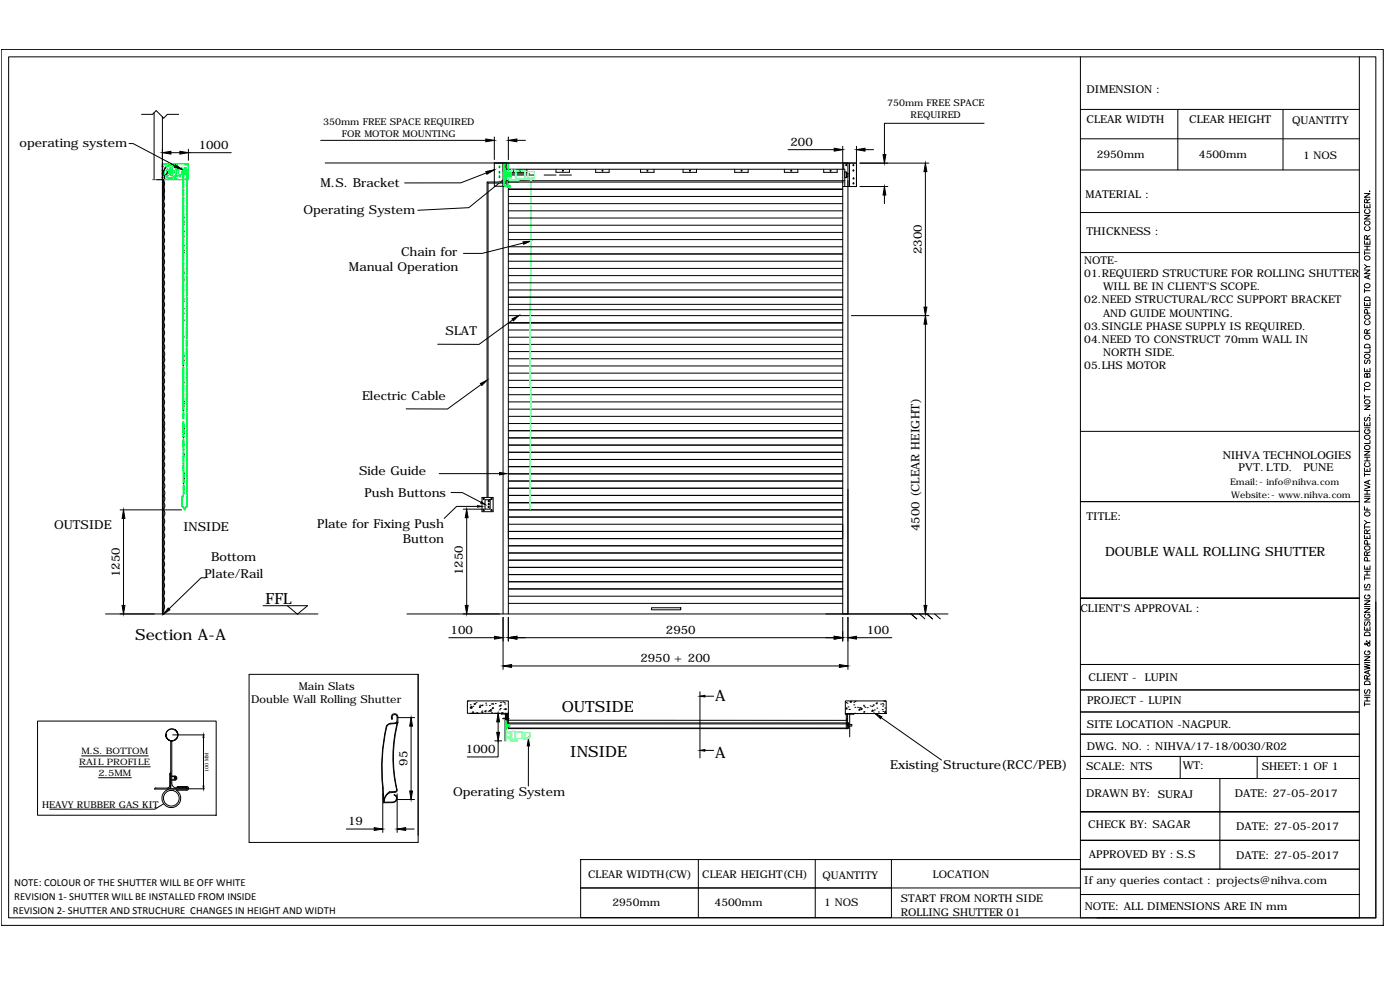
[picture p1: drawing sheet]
<svg xmlns="http://www.w3.org/2000/svg" width="841mm" height="594mm" viewBox="0 0 841 594" stroke-linecap="round" stroke-linejoin="round" font-family="sans-serif">
<!-- layer: 0 -->
<g fill="none" stroke="#000" stroke-width=".6">
<path d="M1 30h830v526h-830zM5 34h822v517h-822zM649 34v517h168v-517M85 69h7l2-3 4 5 3-2h6M93 68v40M98 70v299M591 74h-60v19M649 66h168M708 66v36M771 66v36M78 86h2l25 14M103 92h5"/>
<path d="M113 90v6M113 92h26M193 84h99M195 98h320v14M297 82v14M302 98v271M304 98v4M305 82v14M311 84h5M473 90h28M506 88v281M507 98v4"/>
<path d="M509 98v271M510 98v14M515 88v10M517 98h41M520 90h5M649 83h168M94 108h4M98 108h.1M98 108v261M98 108a2.7 2.7 0 0 1 0 4 2.7 2.7 0 0 1 0 5 2.7 2.7 0 0 1 0 4 2.7 2.7 0 0 1 0 4 2.7 2.7 0 0 1 0 4 2.7 2.7 0 0 1 0 5 2.7 2.7 0 0 1 0 4 2.7 2.7 0 0 1 0 4M98 108v2M99 110v8"/>
<path d="M99 101l-1 4v3M100 103l-1 2a1.1 1.1 0 0 0 0 1 1.1 1.1 0 0 0 0 1l-1 1M292 104l-15 6h-34M293 110v189M303 104h2M304 107l-22 18-31 1M304 102l-1 1h1M304 109l-11 1M304 110h-11M304 104v8M304 104h14M304 105h17"/>
<path d="M304 109h203M305 112h-8v-14h218v14M305 109v260M305 109h201M305 114h201M305 118h201M308 102v1M317 102v2h-13v-2h203v10M327 105h7M334 102v1h8v-1M336 105h7M358 102v2h8v-2"/>
<path d="M385 102v2h8v-2M410 102v2h8v-2M441 102v2h8v-2M471 102v2h8v-2M495 102v2h8v-2M506 112h9M507 103h2v4h-2zM509 104v2zM517 112h16M531 117v5M556 103v81M649 102h168"/>
<path d="M820 116h3l-3 2h3M823 115h.1M823 120l-2 1M110 131h.1M110 133h.1M110 135h.1M110 139h.1M305 140h201M305 135h201M305 131h201M305 127h201M305 122h201"/>
<path d="M649 128h168M820 129h3l-3 3h3M820 123v2h3v-2M820 136a1.2 1.2 0 0 0 0 2 1.2 1.2 0 0 0 1 1h1a1.2 1.2 0 0 0 1-1 1.2 1.2 0 0 0-1-2M820 126a1.2 1.2 0 0 0 0 1 1.2 1.2 0 0 0 1 1h1a1.2 1.2 0 0 0 1-1 1.2 1.2 0 0 0-1-1M821 122v-2h-1v2h3M821 124v1M98 142a2.7 2.7 0 0 1 0 5 2.7 2.7 0 0 1 0 4 2.7 2.7 0 0 1 0 4 2.7 2.7 0 0 1 0 4 2.7 2.7 0 0 1 0 5 2.7 2.7 0 0 1 0 4 2.7 2.7 0 0 1 0 4 2.7 2.7 0 0 1 0 4 2.7 2.7 0 0 1 0 5 2.7 2.7 0 0 1 0 4 2.7 2.7 0 0 1 0 4 2.7 2.7 0 0 1 0 4 2.7 2.7 0 0 1 0 5 2.7 2.7 0 0 1 0 4 2.7 2.7 0 0 1 0 4M110 142h.1M110 148h.1M110 150h.1M110 152h.1"/>
<path d="M110 143h.1M110 154h.1M110 155h.1M110 160h.1M305 157h201M305 153h201M305 148h201M305 144h201M314 146l-24 6h-12M649 152h168M820 145v2h3v-2M820 151v2"/>
<path d="M820 159l1 1M820 152h3M820 150h3M820 148h3M821 144v-2h-1v2h3M821 145v2M821 148v2M823 141l-2 2M110 168h.1M110 180h.1M110 167h.1M110 173h.1"/>
<path d="M110 175h.1M110 177h.1M110 164h.1M110 163h.1M305 179h201M305 174h201M305 170h201M305 166h201M305 161h201M820 162h3l-3 2h3M820 174v2M820 175h3"/>
<path d="M820 179h3v2h-3zM822 166v1M823 165l-3 1 3 2M823 160h-2l-1 1M110 181h.1M110 185h.1M110 188h.1M110 192h.1M110 190h.1M110 194h.1M110 198h.1M305 190h201"/>
<path d="M305 194h201M305 198h201M305 183h201M305 186h201M308 192l-20 15h-25M511 190h47M556 195v169M820 181v3h3v-3M820 185h3M820 193a1.2 1.2 0 0 0 0 1 1.2 1.2 0 0 0 1 1h1a1.2 1.2 0 0 0 1-1 1.2 1.2 0 0 0-1-1M821 182v2M821 188v-2h-1v2h3"/>
<path d="M823 198l-2 1M98 214a2.7 2.7 0 0 1 0 4 2.7 2.7 0 0 1 0 4 2.7 2.7 0 0 1 0 5M98 206a2.7 2.7 0 0 1 0 5 2.7 2.7 0 0 1 0 4M110 205h.1M110 207h.1M110 211h.1M110 214h.1M110 215h.1M110 202h.1M110 201h.1M110 217h.1M110 219h.1"/>
<path d="M305 220h201M305 216h201M305 211h201M305 207h201M305 203h201M820 207a1.8 1.8 0 0 1 3 1v1h-3zM820 216v1v1h1l1-2 1 1v1M821 200v-2h-1v2h3M823 210v2h-3M98 227a2.7 2.7 0 0 1 0 4 2.7 2.7 0 0 1 0 4 2.7 2.7 0 0 1 0 5M98 239a2.7 2.7 0 0 1 0 5 2.7 2.7 0 0 1 0 4M110 232h.1"/>
<path d="M110 234h.1M110 238h.1M110 230h.1M110 225h.1M110 228h.1M289 231l-20 15h-25M305 237h201M305 233h201M305 228h201M305 224h201M820 221v2h3v-2M820 233v2"/>
<path d="M820 237v3M820 238h3M820 234h3M821 225l1-1 1 1v2h-3v-2h1v2M821 222v1M98 256a2.7 2.7 0 0 1 0 4 2.7 2.7 0 0 1 0 4 2.7 2.7 0 0 1 0 4 2.7 2.7 0 0 1 0 5 2.7 2.7 0 0 1 0 4 2.7 2.7 0 0 1 0 4 2.7 2.7 0 0 1 0 5M98 248a2.7 2.7 0 0 1 0 4 2.7 2.7 0 0 1 0 5M110 242h.1M110 241h.1M110 244h.1M110 247h.1M110 254v1"/>
<path d="M110 257h.1M110 259h.1M305 254h201M305 250h201M305 246h201M305 241h201M305 259h201M649 259h168M820 254v2h3v-2M820 244h3l-3 2h3M820 257h3M820 251v2h1l1-2h1v2"/>
<path d="M820 258a1.2 1.2 0 0 0 0 1 1.2 1.2 0 0 0 1 1h1a1.2 1.2 0 0 0 1-1 1.2 1.2 0 0 0-1-1v1M821 254v2M823 249h.1M110 260h.1M110 273h.1M110 263h.1M110 269h.1M110 272h.1M110 276h.1M110 277h.1M305 276h201M305 272h201"/>
<path d="M305 267h201M305 263h201M820 271h3l-3 2h3M820 277h3M820 275h3M820 278a1.2 1.2 0 0 0 0 1 1.2 1.2 0 0 0 1 1h1a1.2 1.2 0 0 0 1-1 1.2 1.2 0 0 0-1-1M821 275v2M823 265v1h-3M98 285a2.7 2.7 0 0 1 0 5 2.7 2.7 0 0 1 0 4 2.7 2.7 0 0 1 0 4M98 297a2.7 2.7 0 0 1 0 5 2.7 2.7 0 0 1 0 4l1 3a2.5 2.5 0 0 0 0 4v1l-1 1a2.7 2.7 0 0 1 0 5 2.7 2.7 0 0 1 0 4M110 282h.1M110 285h.1"/>
<path d="M110 288h.1M110 290h.1M264 285h36M271 296h7l11 6M290 299h6v8h-6zM305 285h201M305 298h201M305 293h201M305 289h201M305 280h201M820 299h3l-3 3h3M820 291l3 2-3 1"/>
<path d="M820 281v2h3v-2M820 284v2M820 298h3M820 297h3M820 295h3M820 285h3M821 282v1M821 295v2M822 289v2M823 288l-3 2 3 1M72 306h37M74 311v53"/>
<path d="M278 306h13M280 311v53M287 304h-13l-7 7M291 300h3v6h-3zM305 319h201M305 306h201M305 315h201M305 311h201M305 302h201M649 301h168M820 304v2h3M820 315v3"/>
<path d="M820 317h3M820 313l1 1M821 305v1M823 314h-2l-1 1M823 318l-2 1M98 324a2.7 2.7 0 0 1 0 4 2.7 2.7 0 0 1 0 5M98 332a2.7 2.7 0 0 1 0 5 2.7 2.7 0 0 1 0 4 2.7 2.7 0 0 1 0 4 2.7 2.7 0 0 1 0 5 2.7 2.7 0 0 1 0 4 2.7 2.7 0 0 1 0 4 2.7 2.7 0 0 1 0 4 2.7 2.7 0 0 1 0 5M305 336h201M305 332h201M305 328h201M305 324h201M820 340v2h3v-2"/>
<path d="M820 321v2h3v-2M821 334v-2h-1v2h3M821 321v-2l-1-1v3h3M821 322v1M821 337v-2h-1v2h3M821 327v-2h-1v2h3M823 331l-2 2M124 347h-3l-19 19M305 358h201M305 354h201M305 349h201M305 345h201"/>
<path d="M305 341h201M817 359h-168h168M820 346v2M820 354h3M820 347h3M820 345h3M820 343h3M820 351v1v1l2-2 1 1v1M820 357a1.2 1.2 0 0 0 0 2 1.2 1.2 0 0 0 1 1h1a1.2 1.2 0 0 0 1-1 1.2 1.2 0 0 0-1-2v1M821 341v1M821 343v2M63 369h128"/>
<path d="M98 367h.1M98 369h.1M158 364h27l-6 5-6-5M244 369h325M302 371v31M305 371v14M305 362h201M391 365h18v1h-18zM506 371v14M509 371v31M547 369l4 3M552 369l4 3"/>
<path d="M557 369l3 3M561 369l4 3M820 376v3h3v-3M820 366h3l-3 2h3M820 361h3l-3 2h3M820 372h3M820 364h3M820 380h3v2h-3zM820 373v1v2l1-1 1-1h1v2M820 369a1.2 1.2 0 0 0 0 1 1.2 1.2 0 0 0 1 1h1a1.2 1.2 0 0 0 1-1 1.2 1.2 0 0 0-1-1v1M821 377v2M827 362v189h-168"/>
<path d="M270 383h27M311 383h190M515 383h21M649 399h168M820 399l3 1-3 1h3l-3 1M820 394h3l-3 3h3M820 398h3M820 391a1.2 1.2 0 0 0 0 1 1.2 1.2 0 0 0 1 1h1a1.2 1.2 0 0 0 1-1 1.2 1.2 0 0 0-1-1v1M821 385a2 2 0 0 1 2 3h-1l-2-2v1h1l2-1v-1M150 405h101v101h-101zM307 400h197M420 415v40"/>
<path d="M423 418h6M649 414h168M820 419h3M820 418h3M820 414v1v2l1-1 1-2 1 1v2M820 409h3v2h-3zM821 408v-2h-1v2h3M821 419v2M822 403v2M823 403l-3 1 3 1M823 406l-2 1M23 433h107v57h-107z"/>
<path d="M105 438a4 4 0 0 1 0 7 4 4 0 0 1-5-4M235 435h-2a25 25 0 0 0-3 13v14l1 20h5a2.4 2.4 0 0 0 2-4M235 432a2.1 2.1 0 0 1 1-3 2.1 2.1 0 0 1 3 2v3a93 93 0 0 0-1 41l-4 1M236 432a1.6 1.6 0 0 1 0-3 1.8 1.8 0 0 1 3 2l-1 3h-1M236 432h-1M238 434l-5 1a22 22 0 0 0-3 11l-1 15 1 21h6a2.7 2.7 0 0 0 2-4l-1-1 1 1M239 434a84 84 0 0 0-1 40M239 434h-1l-4 1M239 431h10M247 436v39M281 421h24v7h-24zM281 424h.1"/>
<path d="M281 421h.1M282 425h.1M282 423h.1M283 428h5M283 425h.1M283 424v1zM284 428h.1M284 424h.1M285 423h1h-1zM286 422h.1M286 428h.1M288 424h.1"/>
<path d="M289 425l-1-1v1h1M289 428h.1M289 424h.1M289 427h.1M290 424h.1M290 428h.1M291 427h1v1zM292 422h.1M292 424h.1M293 427h.1M294 424h.1M295 426v1h-1z"/>
<path d="M295 426h.1M295 423h.1M295 428h.1M296 423h.1M296 425v1v-1M297 428h3M298 423h.1M299 434v6M300 424h.1M300 426h.1M300 424l1-1v1zM301 426h.1"/>
<path d="M301 422h.1M301 428h.1M301 428v1h4M302 428h.1M302 422h.1M302 432h4M303 426h.1M303 422h.1M303 423h.1M303 432v13M304 428v4h1h-1M304 429v14"/>
<path d="M304 431v1M304 431l1 1M304 430l1 1M304 429l1 1M304 432h1M304 426h-1zM304 430h1v5l-1-1zM304 429h1M304 435v2zM305 435v2l-1 1M305 429h.1M305 432h.1"/>
<path d="M305 428v10h204v-9M305 434h205v3h-1M305 437h203M305 433h204M508 421h24v8h-24zM508 429h5M508 426h.1M508 422h.1M508 429v9M508 432h1M508 435h1M509 425v1h-1z"/>
<path d="M509 438h.1M509 422h.1M509 435h-204M509 425h.1M510 435h.1M510 437h.1M510 426h.1M510 429v14M510 435h2v1h-2M511 422v-1v1zM513 429h.1M513 423h.1"/>
<path d="M513 422h.1M513 428h.1M514 425h.1M514 421h.1M515 425h.1M516 425h.1M516 426l1 1-1-1zM517 425h.1M518 426h-1h1M519 424h.1M519 428h.1M519 427h.1"/>
<path d="M520 425h.1M521 429h.1M521 425h.1M523 424h.1M524 424h.1M524 427h.1M525 423h.1M525 426h.1M526 422h1v1zM527 425h.1M528 428h.1M529 423h.1"/>
<path d="M529 431l37 26M530 426h.1M530 423h.1M530 424h.1M530 427h.1M531 423h.1M531 421h.1M532 425h.1M532 421h-1M532 427v1h-1zM649 428h168M820 423h3"/>
<path d="M820 422v2M820 421h3M49 454h40M100 441h.1M101 444a4 4 0 0 1 1-6 4 4 0 0 1 5 3 4 4 0 0 0-6-3 4 4 0 0 0 0 6M102 445l1 29h9l-1-1M103 445v26l2 2h7M104 441h19M122 443v29M297 445h4M299 445v10h-18M317 448v24"/>
<path d="M423 451h6M649 441h168M709 454v14M755 454v14M817 454h-168h168M48 461h42M59 467h20M103 464l-1 1v8h-2h-7v1h8l1-1 1-1M103 466h2a1.2 1.2 0 0 1 1 1 1.2 1.2 0 0 1-1 2h-2M103 466h2a1 1 0 0 1 1 1 1 1 0 0 1-1 1h-2M112 473l1 1h-1h-8a6 6 0 0 0-7 6 6 6 0 0 0 9 4 6 6 0 0 0 0-9h6a1.1 1.1 0 0 0 1-1 1.1 1.1 0 0 0-1-2h-5l-1 1M113 474h10"/>
<path d="M230 477v23M234 476a6 6 0 0 0-3 6M237 476h-3a8 8 0 0 0-3 5M238 474v1h-1M239 477v23M649 468h168M733 468v54M98 483l-5 3h-63M208 498h17M239 480h10M244 498h5M649 488h168"/>
<path d="M817 488h-168h168M349 516h187v17h-187zM420 516v35M490 516v35M536 516h113M817 505h-168h168M349 533h187v18h-187zM536 533h113M649 522h168M649 537h168"/>
<circle cx="303" cy="99" r=".3"/>
<circle cx="508" cy="99" r=".3"/>
<circle cx="513" cy="99" r=".3"/>
<circle cx="303" cy="110" r=".3"/>
<circle cx="303" cy="107" r=".3"/>
<circle cx="313" cy="103" r=".3"/>
<circle cx="338" cy="103" r=".3"/>
<circle cx="362" cy="103" r=".3"/>
<circle cx="389" cy="103" r=".3"/>
<circle cx="414" cy="103" r=".3"/>
<circle cx="445" cy="103" r=".3"/>
<circle cx="475" cy="103" r=".3"/>
<circle cx="499" cy="103" r=".3"/>
<circle cx="513" cy="102" r=".3"/>
<circle cx="513" cy="110" r=".3"/>
<circle cx="513" cy="107" r=".3"/>
<circle cx="821" cy="134" r="1.5"/>
<circle cx="821" cy="155" r="1.5"/>
<circle cx="821" cy="172" r="1.5"/>
<circle cx="821" cy="190" r="1.5"/>
<circle cx="821" cy="203" r="1.5"/>
<circle cx="821" cy="214" r="1.5"/>
<circle cx="821" cy="231" r="1.5"/>
<circle cx="821" cy="241" r="1.5"/>
<circle cx="821" cy="269" r="1.5"/>
<circle cx="821" cy="263" r="1.5"/>
<circle cx="291" cy="300" r=".4"/>
<circle cx="295" cy="300" r=".4"/>
<circle cx="291" cy="306" r=".4"/>
<circle cx="294" cy="305" r=".4"/>
<circle cx="294" cy="301" r=".4"/>
<circle cx="294" cy="303" r=".4"/>
<circle cx="295" cy="306" r=".4"/>
<circle cx="821" cy="309" r="1.5"/>
<circle cx="821" cy="329" r="1.5"/>
<circle cx="103" cy="479" r="5"/>
<circle cx="105" cy="467" r=".4"/>
</g>
<g fill="#000" stroke="#000" stroke-width=".6">
<path d="M98 92l5-1v2zM106 99l3 3-4-2zM108 91l5 1-5 1zM292 83l5 1-5 1zM305 84l6-1v2zM501 89l5 1-5 1zM515 90l5-1v2zM530 93h2l-1 5zM292 103l5-1-5 3zM303 106l4-2-3 3zM531 112l1 5h-2zM556 98l1 5h-2z"/>
<path d="M314 145h5l-4 2zM308 192l4-2-4 3zM556 190l1 5h-2zM555 184h2l-1 6zM289 230l4-2-4 4zM300 284l4 1h-4zM74 306l1 5h-2zM280 306l1 5h-2zM287 304h3l-3 1zM289 301l2 2-2-1zM73 364h2l-1 5zM101 365l1 1-4 3z"/>
<path d="M279 364h2l-1 5zM555 364h2l-1 5zM297 382l5 1-5 1zM302 400l5-1v2zM305 383l6-1v2zM501 382l5 1-5 1zM504 399l5 1-5 1zM509 383l6-1v2zM420 418h3v1zM247 431l1 5h-2zM299 428l1 6h-2zM298 440h2l-1 5z"/>
<path d="M526 429l4 2-1 1zM122 441v2zM317 444l1 4h-1zM420 451l3-1v1zM122 472v2zM246 475h2l-1 5zM225 497l5 1-5 1zM239 498l5-1v2z"/>
</g>
<g fill="none" stroke="#0f0" stroke-width=".6">
<path d="M98 98h15v10h-15zM98 98v10M99 99h1M101 100l-1 1M101 100h.1M102 100h-1M102 100h.1M102 100l2-1v1M105 99h1zM111 99h1M113 98v1M113 99v1"/>
<path d="M303 98v14M304 98h-1M98 108h.1M98 105h1zM98 102v2M98 107h2zM99 108h.1M99 103v1M99 103h.1M99 102v1M99 104h.1M99 104v1"/>
<path d="M99 102h.1M99 105h.1M99 101v1M99 101h.1M99 105l1 1M100 108h.1M100 101h-1M100 106h.1M100 101h.1M100 106h1M100 108h1M101 106h.1"/>
<path d="M101 106v1M101 108h1M101 107h.1M101 107h1M102 108h1M102 107h.1M102 103h1M102 103v1l1-1M103 107h-1M103 108h.1M103 103h.1M104 108h.1"/>
<path d="M104 100h.1M104 106l-1 1M104 108h1M104 100l1 1M104 106h.1M105 107h1zM105 106h-1M105 101h.1M105 108h1M105 105v1M105 105h.1M105 101l1 1"/>
<path d="M106 102h.1M106 105h-1M106 105h.1M106 102v1M106 103h.1M106 103v2M106 108h1M107 102h-1M107 102h.1M107 101h.1M107 101l-1 1M107 108h.1"/>
<path d="M107 101h1l-1 2-1-1M108 108h.1M108 106h.1M108 106h-1M109 108h.1M109 101h.1M109 101h1M109 103h.1M109 108h1M110 103h-1h1M110 108h1M111 102v-1h1v1"/>
<path d="M111 103h.1M111 101h1zM111 101h.1M111 103v1M111 108h1M111 103h1M111 104h.1M111 107h2zM112 104h-1M112 101h.1M112 103h.1M112 103v1"/>
<path d="M112 103l-5-2a5 5 0 0 0-8 0 4 4 0 0 0 1 5 4 4 0 0 0 5 0l7-2M112 103l-1 1M112 103l-5-3a5 5 0 0 0-8 2 4 4 0 0 0 1 4 4 4 0 0 0 5 0l7-2M112 108h.1M113 108h.1M113 100v1M113 101h.1M113 102h.1M113 102v1M113 103v1M113 104v1M113 105h.1"/>
<path d="M113 106h.1M113 107h.1M113 107v1M303 104h4v1h-4M303 107h.1M303 103h.1M303 111l1 1M303 101v4M303 105v4h1M303 105v4M304 101v4v-3v7zM304 101h-1v4"/>
<path d="M304 103v3M304 104h3h-3M304 105h3h-3M305 102v-4h-2v14h4h-3M305 108v4M306 106h-2l3-1v1h-3M306 105h1v1M306 104h.1M306 105h.1M307 104h-1M307 104h.1M307 104v2z"/>
<path d="M307 105h.1M307 104v2M110 297v1M112 304v1M302 432h3zM304 432h.1M304 432v1M304 433v1M304 434v1M304 435h.1M304 436h.1M304 436v1"/>
<path d="M304 437v1M304 438v1M304 439h.1M304 440h.1M304 436h2h-2M304 434v2M304 432v13M304 436v2M304 434v4zM305 435v2M305 435l1 1-1-1M305 436h1h-1"/>
<path d="M306 436l-1 1M306 436v1M306 436h.1M306 435v1M306 435v1zM303 445h1M304 441h.1M304 441v1M304 442v1M304 443v1M304 444h.1M304 445h.1"/>
<circle cx="100" cy="100" r=".1"/>
<circle cx="101" cy="100" r=".1"/>
<circle cx="101" cy="99" r="0"/>
<circle cx="101" cy="99" r=".1"/>
<circle cx="102" cy="99" r="0"/>
<circle cx="102" cy="99" r=".1"/>
<circle cx="103" cy="99" r=".1"/>
<circle cx="103" cy="99" r="0"/>
<circle cx="104" cy="100" r=".1"/>
<circle cx="104" cy="100" r="0"/>
<circle cx="105" cy="100" r=".1"/>
<circle cx="99" cy="103" r="0"/>
<circle cx="99" cy="102" r="0"/>
<circle cx="99" cy="104" r=".1"/>
<circle cx="99" cy="103" r=".1"/>
<circle cx="99" cy="102" r=".1"/>
<circle cx="99" cy="104" r="0"/>
<circle cx="99" cy="105" r=".1"/>
<circle cx="99" cy="105" r="0"/>
<circle cx="99" cy="101" r=".1"/>
<circle cx="99" cy="101" r="0"/>
<circle cx="99" cy="106" r=".1"/>
<circle cx="100" cy="106" r="0"/>
<circle cx="100" cy="106" r=".1"/>
<circle cx="101" cy="102" r=".8"/>
<circle cx="101" cy="107" r="0"/>
<circle cx="101" cy="107" r=".1"/>
<circle cx="101" cy="105" r=".8"/>
<circle cx="101" cy="103" r=".1"/>
<circle cx="102" cy="107" r=".1"/>
<circle cx="102" cy="103" r="1.5"/>
<circle cx="102" cy="103" r=".4"/>
<circle cx="102" cy="102" r=".1"/>
<circle cx="102" cy="104" r=".1"/>
<circle cx="103" cy="107" r="0"/>
<circle cx="103" cy="107" r=".1"/>
<circle cx="103" cy="101" r=".8"/>
<circle cx="103" cy="105" r=".8"/>
<circle cx="104" cy="103" r=".1"/>
<circle cx="104" cy="107" r=".1"/>
<circle cx="104" cy="103" r=".8"/>
<circle cx="104" cy="106" r="0"/>
<circle cx="104" cy="106" r=".1"/>
<circle cx="105" cy="106" r=".1"/>
<circle cx="105" cy="100" r="0"/>
<circle cx="105" cy="106" r="0"/>
<circle cx="106" cy="100" r=".1"/>
<circle cx="106" cy="106" r=".1"/>
<circle cx="106" cy="106" r="0"/>
<circle cx="106" cy="100" r="0"/>
<circle cx="107" cy="101" r="0"/>
<circle cx="107" cy="106" r=".1"/>
<circle cx="107" cy="101" r=".1"/>
<circle cx="107" cy="104" r=".2"/>
<circle cx="107" cy="102" r=".2"/>
<circle cx="107" cy="104" r=".1"/>
<circle cx="107" cy="102" r=".1"/>
<circle cx="107" cy="105" r=".1"/>
<circle cx="108" cy="101" r="0"/>
<circle cx="108" cy="105" r="0"/>
<circle cx="108" cy="105" r=".1"/>
<circle cx="108" cy="101" r=".1"/>
<circle cx="109" cy="105" r=".1"/>
<circle cx="109" cy="101" r=".1"/>
<circle cx="109" cy="102" r="0"/>
<circle cx="109" cy="102" r=".1"/>
<circle cx="110" cy="102" r="0"/>
<circle cx="110" cy="104" r=".1"/>
<circle cx="110" cy="102" r=".1"/>
<circle cx="110" cy="103" r=".1"/>
<circle cx="111" cy="102" r="0"/>
<circle cx="111" cy="102" r=".1"/>
<circle cx="111" cy="104" r=".1"/>
<circle cx="111" cy="103" r="1.4"/>
<circle cx="111" cy="103" r="1"/>
<circle cx="111" cy="103" r="1.8"/>
<circle cx="111" cy="103" r=".1"/>
<circle cx="112" cy="103" r=".1"/>
<circle cx="112" cy="103" r="0"/>
<circle cx="112" cy="102" r=".1"/>
<circle cx="112" cy="105" r=".1"/>
<circle cx="300" cy="103" r=".4"/>
<circle cx="300" cy="100" r=".4"/>
<circle cx="300" cy="109" r=".4"/>
<circle cx="300" cy="106" r=".4"/>
<circle cx="304" cy="109" r=".4"/>
<circle cx="304" cy="100" r=".4"/>
</g>
<path d="M305 110v2" fill="none" stroke="#b88a5c" stroke-width=".6"/>
<path d="M304 103v5" fill="none" stroke="#f0f" stroke-width=".6"/>
<path d="M305 112v1h2M305 112h2" fill="none" stroke="#dda56e" stroke-width=".6"/>
<g fill="none" stroke="#0ff" stroke-width=".6">
<path d="M303 103h3M303 102h3M303 108h3M303 106h3M306 108h.1M306 104h1v2h-1M306 102v6h-1M306 108v2zM306 107h.1M306 107h1M306 102v1M306 107h-3"/>
<path d="M306 110h.1M306 103h.1M306 108h6v2h-6M307 108v2M307 108h5M307 109h5zM307 109h.1M307 107h.1M307 102h3v6h-3zM308 109h.1M309 109h.1M310 109h.1"/>
<path d="M310 102v6M310 105h.1M310 107h.1M310 103h.1M310 103h5v5h-5M311 109h.1M315 103v5M315 106h.1M315 104h.1M315 103h6v4h-6M316 108h3zM317 104v2z"/>
<path d="M317 105h.1M317 107v1h1v-1M318 108h.1M319 108h.1M319 107v1h1v-1M318 220h1M319 220h.1M318 230h1M318 232h.1M318 230h.1M319 224h.1M318 227h.1"/>
<path d="M304 440h3v-1h-3v1h2M304 440h3M306 439v5M307 439v1M307 439h3v5h-3zM309 439v5M309 440h.1M310 440h4v4h-4M314 440v4M304 443h3M306 444h.1M306 444h1"/>
<path d="M306 441h1v1h-1M306 444l1 1zM306 443h1h-3v1h3M307 443h-3M307 443h.1M307 444h4v1h-4zM307 444h4M307 445h4zM307 445h.1M308 445h.1M309 445h.1M309 443h.1"/>
<path d="M310 445h.1M311 445h.1M314 441h.1M314 443h.1M314 440h4v3h-4M315 444h2zM315 441v1zM315 442h.1M315 441h.1M315 443v1h1v-1M317 444h.1M317 444h1z"/>
<path d="M317 443v1"/>
<circle cx="310" cy="107" r=".1"/>
<circle cx="310" cy="105" r=".1"/>
<circle cx="310" cy="103" r=".1"/>
<circle cx="315" cy="104" r=".1"/>
<circle cx="315" cy="106" r=".1"/>
<circle cx="317" cy="105" r=".1"/>
<circle cx="309" cy="440" r=".1"/>
<circle cx="309" cy="443" r=".1"/>
<circle cx="314" cy="443" r=".1"/>
<circle cx="314" cy="441" r=".1"/>
<circle cx="315" cy="442" r=".1"/>
<circle cx="315" cy="441" r=".1"/>
</g>
<!-- layer: labeling -->
<g fill="none" stroke="#0ff" stroke-width=".6">
<path d="M317 108h1M317 108h.1M318 108h.1M319 108h.1M319 113h.1M319 114h.1M319 118h.1M319 119h.1M319 120h.1M319 115h.1M319 116h.1M319 117h.1"/>
<path d="M319 115v1M319 117v1M319 109h.1M319 110h.1M319 112h.1M319 110v2M319 114v4M319 110v1M319 111h.1M319 111v1M319 114v1M319 131h.1"/>
<path d="M319 132h.1M319 134h.1M319 135h.1M319 136h.1M319 137h.1M319 139h.1M319 140h.1M319 134v2M319 138h.1M319 125h.1M319 126h.1M319 127h.1"/>
<path d="M319 128h.1M319 129h.1M319 130h.1M319 122h.1M319 121h.1M319 133h.1M319 135v1M319 130v3M319 124h.1M319 132v1M319 134v1M319 121v1"/>
<path d="M319 124v1M319 128v1M319 129v1M319 159h.1M319 158h.1M319 160h.1M319 149h.1M319 150h.1M319 151h.1M319 152h.1M319 154h.1M319 156h.1"/>
<path d="M319 146h.1M319 145h.1M319 147h.1M319 148h.1M319 142h.1M319 143h.1M319 144h.1M319 141h.1M319 153h.1M319 155h.1M319 157h.1M319 152v1"/>
<path d="M319 153v1M319 141v1M319 142v1M319 143v1M319 146v1M319 178h.1M319 178v1M319 180h.1M319 179h.1M319 167h.1M319 169h.1M319 166h.1"/>
<path d="M319 170h.1M319 171h.1M319 172h.1M319 173h.1M319 174h.1M319 175h.1M319 176h.1M319 177h.1M319 173v1M319 168h.1M319 161h.1M319 162h.1"/>
<path d="M319 163h.1M319 164h.1M319 165h.1M319 177v1M319 177v6M319 165v5M319 189h.1M319 190h.1M319 191h.1M319 192h.1M319 193h.1M319 194h.1"/>
<path d="M319 195h.1M319 197h.1M319 199h.1M319 200h.1M319 196h.1M319 181h.1M319 182h.1M319 183h.1M319 184h.1M319 185h.1M319 186h.1M319 187h.1"/>
<path d="M319 188h.1M319 198h.1M319 195v1M319 196v1M319 190v1M319 189v6M319 189v1M319 191v1M319 186v1M318 216h.1M318 217h.1M318 218h.1"/>
<path d="M318 219h.1M318 215h.1M318 220h.1M319 208h.1M319 210h.1M319 212h.1M319 219h.1M319 220h.1M319 207h.1M319 201h.1M319 209h.1M319 211h.1"/>
<path d="M319 213h.1M319 214h.1M319 210v1M319 211v1M319 212v1M319 214v1M319 216h.1M319 217h.1M319 218h.1M319 202h.1M319 215h.1M319 200v1"/>
<path d="M319 202v6M319 203h.1M319 205h.1M319 206h.1M319 204h.1M318 231h.1M318 227h.1M318 227h1M318 228h.1M318 229h.1M318 224h.1M318 224h1"/>
<path d="M318 225h.1M318 226h.1M318 230h1M318 230h.1M318 227v1M318 228v1M318 229v2M318 221h.1M318 222h.1M318 223h.1M318 232h.1M318 226v1"/>
<path d="M319 227h.1M319 228h.1M319 229h.1M319 221h.1M319 222h.1M319 223h.1M319 223v1M319 224h.1M319 225h.1M319 226h.1M319 234h.1M319 233h.1"/>
<path d="M319 235h.1M319 236h.1M319 238h.1M319 240h.1M319 237h.1M319 239h.1M319 239v1M319 250h.1M319 251h.1M319 252h.1M319 253h.1M319 249h.1"/>
<path d="M319 254h.1M319 255h.1M319 256h.1M319 257h.1M319 258h.1M319 259h.1M319 260h.1M319 249v1M319 242h.1M319 243h.1M319 245h.1M319 244h.1"/>
<path d="M319 246h.1M319 247h.1M319 248h.1M319 249v5M319 254v1M319 241h.1M319 240v1M319 241v1M319 275h.1M319 276h.1M319 277h.1M319 278h.1"/>
<path d="M319 278v1M319 279h.1M319 280h.1M319 262h.1M319 263h.1M319 264h.1M319 265h.1M319 266h.1M319 266v1M319 267h.1M319 268h.1M319 269h.1"/>
<path d="M319 270h.1M319 271h.1M319 272h.1M319 273h.1M319 274h.1M319 261v1M319 261h.1M319 276v1M319 277v1M319 279v1M319 275v6M319 275v1"/>
<path d="M319 263v1M319 265v1M319 261v6M319 268v1M319 269v1M319 270v1M319 262v1M319 264v1M319 292h.1M319 293h.1M319 294h.1M319 295h.1"/>
<path d="M319 296h.1M319 297h.1M319 298h.1M319 299h.1M319 300h.1M319 281h.1M319 283h.1M319 285h.1M319 286h.1M319 282h.1M319 292v1M319 293v1"/>
<path d="M319 294v1M319 295v1M319 298v1M319 300v5M319 291h.1M319 286v6M319 287h.1M319 288h.1M319 290h.1M319 281v1M319 284h.1M319 289h.1"/>
<path d="M319 282v1M319 291v1M318 305h.1M318 306h.1M319 300v1M319 302h.1M319 304h.1M319 304v1M319 301h.1M319 303h.1M319 301v1M319 305h.1"/>
<path d="M319 302v1M319 303v1"/>
</g>
<!-- layer: 0 -->
<g fill="#0f0" stroke="#0f0" stroke-width=".6">
<path d="M303 101v2zM303 101v2z"/>
<path d="M303 104v1zM303 104v1z"/>
<path d="M303 105v1zM303 105v1z"/>
<path d="M303 106v3zM303 106v3z"/>
<path d="M304 434v1zM304 434v1z"/>
<path d="M304 435v1zM304 435v1z"/>
<path d="M304 436v1zM304 436v1z"/>
<path d="M304 437v1zM304 437v1z"/>
</g>
<path d="M97 100h1M300 100v1M304 100v1M97 102h1M97 104h1M97 106h1M300 103v1M300 106v1M300 109v1M303 100h2M303 109h2M304 109v1" fill="none" stroke="#f00" stroke-width=".6"/>
<!-- layer: labeling -->
<g fill="none" stroke="#0f0" stroke-width=".6">
<path d="M110 114v1M110 115v1M110 117h.1M110 110v1M110 112v1M110 113v2M110 110h.1M110 114h.1M110 115h.1M110 117v1M110 118v1M110 120v1"/>
<path d="M110 109v1M110 107v1M110 105v2M110 105h.1M110 107h.1M110 108v1M110 111v1M110 113h.1M110 116v1M110 118h.1M110 119v1M110 104v1"/>
<path d="M110 113v1M112 112v1M112 115v1M112 116v1M112 118v1M112 117v1M112 119h.1M112 107v1M112 108v1M112 110v1M112 108h.1M112 110h.1"/>
<path d="M112 117h.1M112 107h.1M112 105v1M112 111v2M112 113v1M112 120v1M112 105h.1M112 106v1M112 109v1M112 111h.1M112 113h.1M112 114v1"/>
<path d="M112 116h.1M112 118h.1M112 119v1M112 112h.1M112 111v1M112 115h.1M112 104v1M112 104a1.2 1.2 0 0 0-1-2 1.2 1.2 0 0 0-1 2M110 132v1M110 138v1M110 136h.1M110 134v1"/>
<path d="M110 122h.1M110 134h.1M110 128h.1M110 122v1M110 123v1M110 121v1M110 123h.1M110 124v1M110 126h.1M110 129h.1M110 131h.1M110 132h.1"/>
<path d="M110 133h.1M110 135h.1M110 136v1M110 138h.1M110 139h.1M110 125v1M110 126v2zM110 128v1M110 129v1M110 131v1M110 132v2M110 135v1"/>
<path d="M110 137v1M110 137v2M110 139v2M110 139v3M110 129v2M110 133v1M110 121h.1M110 130v1M112 128h.1M112 121h.1M112 124h.1M112 133h.1"/>
<path d="M112 136h.1M112 131h.1M112 134h.1M112 139h.1M112 127v1M112 121v1M112 123v1M112 124v2M112 126v1M112 129v1M112 132v1M112 135v1"/>
<path d="M112 140v1M112 130v1M112 133v1M112 136v1M112 138v1M112 122v1M112 126h.1M112 128v1M112 130h.1M112 132h.1M112 134v1M112 137v1"/>
<path d="M112 139v1M112 138h.1M112 137h.1M110 141v1M110 144v1M110 148v1M110 156v1M110 158v1M110 149h.1M110 150v1M110 152h.1M110 153h.1"/>
<path d="M110 142v1M110 147v1M110 152v2M110 147h.1M110 150h.1M110 157h.1M110 141h.1M110 143h.1M110 145h.1M110 146v1M110 148h.1M110 154h.1"/>
<path d="M110 155v1M110 159h.1M110 160h.1M110 143v2M110 145v1M110 157v1M110 159v1M110 149v1M110 151v1M110 154v1M110 142h.1M110 143v1"/>
<path d="M110 151h.1M110 156h.1M110 158v2M110 146h.1M112 151h.1M112 153h.1M112 158v1M112 143v1M112 148v1M112 156h.1M112 140h.1M112 143h.1"/>
<path d="M112 142h.1M112 148h.1M112 147h.1M112 150h.1M112 154h.1M112 159h.1M112 147v1M112 149v1M112 155v1M112 149h.1M112 155h.1M112 158h.1"/>
<path d="M112 142v1M112 144v1M112 150v1M112 152v1M112 156v1M112 159v1M112 141v1M112 146v1M112 141h.1M112 144h.1M112 145v1M112 151v1"/>
<path d="M112 153v1M112 154v1M112 157v1M112 146h.1M110 166v1M110 167v1M110 172v1M110 174v1M110 177v1M110 179v1M110 160v1M110 169v1"/>
<path d="M110 170v1M110 173v1M110 176v1M110 180v1M110 171v2M110 178v1M110 166h.1M110 167h.1M110 168h.1M110 170h.1M110 171h.1M110 171v1"/>
<path d="M110 173h.1M110 174h.1M110 175v1M110 177h.1M110 178h.1M110 180h.1M110 168v2M110 168v1M110 169h.1M110 161h.1M110 163h.1M110 164h.1"/>
<path d="M110 160v3M110 161v2M110 163v1M110 164v1zM112 161v1M112 172v1M112 174v1M112 173v1M112 163v1M112 165h.1M112 168v1M112 176h.1"/>
<path d="M112 175h.1M112 180h.1M112 160v1M112 160h.1M112 163h.1M112 162h.1M112 168h.1M112 167h.1M112 173h.1M112 172h.1M112 161h.1M112 179v1v-1"/>
<path d="M112 175v1M112 177v1M112 176v1M112 178v1M112 174h.1M112 179h.1M112 162v1M112 164v1M112 167v1M112 169v1M112 166v1M112 171v1"/>
<path d="M112 164h.1M112 165v1M112 169h.1M112 170v1M112 166h.1M112 171h.1M112 179v1M112 178h.1M110 189v1M110 183v1M110 186v1M110 189h.1"/>
<path d="M110 181v1M110 184v1M110 187v1M110 190v1M110 191v1M110 197v1M110 200v1M110 183v2M110 186v4M110 186v3M110 190v4M110 193v1"/>
<path d="M110 194v1M110 196v1M110 198v2M110 181h.1M110 182v1M110 184h.1M110 185v1M110 187h.1M110 188h.1M110 190h.1M110 191h.1M110 192v1"/>
<path d="M110 194h.1M110 195v1M110 197h.1M110 198h.1M110 200h.1M110 199v1M112 181h.1M112 186h.1M112 189h.1M112 194h.1M112 199h.1M112 185h.1"/>
<path d="M112 187h.1M112 192h.1M112 197h.1M112 187v1M112 190v1M112 180v1M112 182v1M112 185v1M112 188v1M112 193v1M112 195v1M112 198v1"/>
<path d="M112 184v1M112 186v1M112 196v1M112 199v1M112 181v1M112 183v1M112 188h.1M112 189v1M112 191v1M112 193h.1M112 194v1M112 196h.1"/>
<path d="M112 198h.1M112 184h.1M110 209v2M110 214v1M110 216v1M110 206v1M110 211h.1M110 214h.1M110 215h.1M110 209v1M110 216h.1M110 201v1"/>
<path d="M110 214v2M110 212v1M110 215v1M110 204v1M110 205v1M110 207v1M110 208v2M110 205v2M110 210v1M110 211v3M110 204h.1M110 205h.1"/>
<path d="M110 207h.1M110 208h.1M110 210h.1M110 211v2M110 211v1M110 208v1M110 213v1M110 213h.1M110 201v1zM110 203v2M110 201h.1M110 202v1"/>
<path d="M110 203v1M110 219v2M110 217h.1M110 218h.1M110 217v2v-1M110 217v1M110 212h.1M112 201v1M112 204v1M112 214v1M112 202h.1M112 208v1"/>
<path d="M112 211v1M112 200h.1M112 207h.1M112 205h.1M112 212h.1M112 210h.1M112 213h.1M112 214h.1M112 220h.1M112 217h.1M112 201h.1M112 203h.1"/>
<path d="M112 208h.1M112 219h.1M112 215h.1M112 216v2M112 213v1M112 209v1v-1M112 202v1M112 206v1M112 207v2M112 211v6M112 207v1M112 200v1"/>
<path d="M112 203v1M112 206h.1M112 209h.1M112 210v1M112 204h.1M112 219v1M112 218v1M112 218h.1M112 212v1M112 215v1M112 209v1M112 216h.1"/>
<path d="M110 234v1M110 224h.1M110 223v2M110 222v1M110 226v1M110 231v1M110 221v2M110 227v1M110 223h.1M110 227h.1M110 240v1M110 233v1"/>
<path d="M110 236v1M110 237v1M110 238v3M110 240v2M110 231h.1M110 232v1M110 234h.1M110 235v1M110 237h.1M110 238h.1M110 238v2M110 222h.1"/>
<path d="M110 225v1M110 228h.1M110 230h.1M110 221v1M110 228v2M110 230v1zM110 226h.1M110 240h.1M110 224v1M110 223v1M110 239v1M112 238v6z"/>
<path d="M112 239h.1M112 229h.1M112 234h.1M112 222v1M112 225v1v-1M112 227h.1M112 233h.1M112 237h.1M112 224v1M112 224h.1M112 225h.1M112 227v1"/>
<path d="M112 237v1M112 228v1M112 230v1M112 233v1M112 235v1M112 221v1M112 232v1M112 236v1M112 220v1M112 222h.1M112 223v1M112 226h.1"/>
<path d="M112 228h.1M112 229v1M112 231v1M112 234v1M112 236h.1M112 238h.1M112 221h.1M112 226v1M112 232h.1M112 240h.1M112 239v1M110 243v1"/>
<path d="M110 241h.1M110 249v2v-2M110 253v1M110 255v1M110 256v1M110 259v1M110 242v1M110 246v1M110 260h.1M110 258v1M110 249h.1M110 246h.1"/>
<path d="M110 256h.1M110 259h.1M110 244h.1M110 241v3M110 243h.1M110 247v1M110 250h.1M110 253h.1M110 257v1M110 248v1M110 244v2M110 250v1"/>
<path d="M110 241v1M110 254v1M110 255h.1M110 258h.1M110 242h.1M110 257h.1M112 242h.1M112 243v1M112 246v1M112 241h.1M112 247h.1M112 256h.1"/>
<path d="M112 246h.1M112 256v-1v1M112 254h.1M112 258h.1M112 257h.1M112 248v1M112 251v1M112 253v1M112 251h.1M112 248h.1M112 253h.1M112 256v1"/>
<path d="M112 259h.1M112 240v1M112 244v1M112 242v1M112 249v2v-1M112 241v1M112 254v6M112 245v1M112 254v7v-2M112 243h.1M112 247v1M112 249h.1"/>
<path d="M112 252v1M112 249v1M112 245h.1M112 258l1 1h-1M112 255v1M112 257v1M112 258v1M112 259v2M112 255h1M112 255h.1M112 259v1M112 250h.1"/>
<path d="M112 252h.1M113 255l-1 1M113 255v1M110 269v1M110 265h.1M110 277h.1M110 261v1M110 264v1M110 268v1M110 269h.1M110 265v1M110 264h.1"/>
<path d="M110 261h.1M110 262v1M110 263v1M110 267h.1M110 270v1M110 272h.1M110 273h.1M110 275h.1M110 275v1M110 277v1M110 279h.1M110 267v1"/>
<path d="M110 271v1M110 272v1M110 273v2M110 278v1M110 265v2M110 276v1M110 279v1M110 260v1M110 276h.1M110 266v3M110 261v2M110 268h.1"/>
<path d="M110 266v1M112 265h1l-1 1zM112 269h1l-1 1zM112 263v1M112 272v1M112 262h.1M112 269v1zM112 271h.1M112 277v1zM112 276h.1M112 262v-1v1M112 273v1z"/>
<path d="M112 276v-1v1M112 270v1M112 265v1v-1M112 266v1v-1M112 266v1zM112 263v1v-1M112 261v1l1-1M112 271v2v-1M112 270v1l1-1M112 275v1l1-1M112 280v1l1-1M112 267v1"/>
<path d="M112 278v1M112 273v1M112 277v1M112 262v1M112 264v1M112 266h.1M112 267h.1M112 268v1M112 270h.1M112 273h.1M112 274v1M112 276v1"/>
<path d="M112 278h.1M112 279v1M112 271v2M112 261h1M112 269h.1M112 270h1M112 275h1M112 280h1M113 261v1M113 270v1M113 275v1M109 298v1"/>
<path d="M109 298l1 1M109 299h.1M109 300h.1M109 299v2zM110 298h-1M110 299h-1M110 298h.1M110 280v1M110 282h.1M110 298v1M110 286v2M110 280h.1"/>
<path d="M110 282v1M110 281v1M110 281h.1M110 283h.1M110 293h.1M110 285h.1M110 286h.1M110 288h.1M110 289h.1M110 290v1M110 294h.1M110 284h.1"/>
<path d="M110 285v1M110 286v1M110 288v1M110 288v2M110 291v4M110 293v1M110 283v2M110 289v1M110 291v2M110 294v1M110 295v1M110 296v1"/>
<path d="M110 297h.1M112 282v1zM112 281h.1M112 284h.1M112 293v1M112 299v1M112 291h.1M112 291h1M112 289h1M112 292v1M112 295v1l1-1M112 295h1"/>
<path d="M112 292h1M112 289v1M112 288v1M112 284v1M112 283v1l1-1M112 280v1M112 288v-1l1 2M112 281v2M112 286v1M112 287v1M112 283h.1M112 283v1"/>
<path d="M112 285v1M112 286l1 2M112 286l1 1M112 283h1M112 293l1 1h-1M112 290h.1M112 291v1M112 293h.1M112 294h.1M112 296h.1M112 290v1M112 296v1"/>
<path d="M112 290l1 1M112 292h.1M112 294l1 1M112 294v1M112 297v1M112 296h1M112 299h.1M112 298v1M112 298h1M112 299h1M113 292l-1 1M113 296l-1 1"/>
<path d="M113 280v1M113 283v1M113 289h.1M113 289l-1 1M113 289h-1M113 298l-1 1M113 299l-1 1M113 291h-1M113 292v1h-1M113 298v1h-1M113 299v1h-1M113 296v1h-1"/>
<path d="M109 303v1M109 303h1M109 304l1 1M109 301h.1M109 303h.1M109 301l1 1M109 301l1 2M109 304h.1M110 303l-1 1M110 302l-1 1M110 305h.1M110 306h1"/>
<path d="M110 305v1M110 305h1M111 305v1M111 305h.1M112 305l-1 1v-1M112 305h.1M112 305h-1M112 303v1M112 301v1M112 302h1M112 301h1M112 303h1"/>
<path d="M112 300v1M112 303h.1M112 304h.1M112 302v1M112 301h.1M113 301v1h-1M113 303l-1 1M113 302v1"/>
</g>
<!-- layer: bracket -->
<path d="M98 98v10" fill="none" stroke="#000" stroke-width=".6"/>
<!-- layer: hatch -->
<path d="M91 108h7" fill="none" stroke="#808080" stroke-width=".6"/>
<!-- layer: 0 -->
<path d="M98 100h.1M98 107h.1M98 106h.1M98 105h.1M98 104h.1M98 102h.1M98 103h.1M303 432h.1M304 432h.1M305 432h.1" fill="none" stroke="#ff0" stroke-width=".6"/>
<g font-size="9.3">
<text x="159" y="363">FFL</text>
<text x="81" y="384">Section A-A</text>
<text x="430" y="421">A</text>
<text x="338" y="428">OUTSIDE</text>
<text x="343" y="455">INSIDE</text>
<text x="430" y="455">A</text>
</g>
<text font-size="7.7" x="664" y="334">DOUBLE WALL ROLLING SHUTTER</text>
<g font-size="7.4">
<text x="12" y="88">operating system</text>
<text x="193" y="112">M.S. Bracket</text>
<text x="182" y="128">Operating System</text>
<text x="241" y="154">Chain for</text>
<text x="210" y="163">Manual Operation</text>
<text x="268" y="201">SLAT</text>
<text x="218" y="240">Electric Cable</text>
<text x="216" y="286">Side Guide</text>
<text x="219" y="298">Push Buttons</text>
<text x="33" y="318">OUTSIDE</text>
<text x="191" y="317">Plate for Fixing Push</text>
<text x="110" y="319">INSIDE</text>
<text x="242" y="326">Button</text>
<text x="127" y="337">Bottom</text>
<text x="123" y="347">Plate/Rail</text>
<text x="535" y="462">Existing Structure(RCC/PEB)</text>
<text x="272" y="478">Operating System</text>
</g>
<g font-size="7">
<text x="119" y="90">1000</text>
<text x="475" y="88">200</text>
<text x="554" y="153" transform="rotate(-90 554 153)">2300</text>
<text x="735" y="276">NIHVA TECHNOLOGIES</text>
<text x="744" y="283">PVT. LTD.</text>
<text x="783" y="283">PUNE</text>
<text x="552" y="319" transform="rotate(-90 552 319)">4500 (CLEAR HEIGHT)</text>
<text x="72" y="347" transform="rotate(-90 72 347)">1250</text>
<text x="278" y="346" transform="rotate(-90 278 346)">1250</text>
<text x="271" y="381">100</text>
<text x="400" y="381">2950</text>
<text x="521" y="381">100</text>
<text x="385" y="398">2950 + 200</text>
<text x="280" y="452">1000</text>
<text x="245" y="460" transform="rotate(-90 245 460)">95</text>
<text x="209" y="496">19</text>
</g>
<g font-size="6.5">
<text x="653" y="56">DIMENSION :</text>
<text x="653" y="74">CLEAR WIDTH</text>
<text x="714" y="74">CLEAR HEIGHT</text>
<text x="776" y="75">QUANTITY</text>
<text x="652" y="119">MATERIAL :</text>
<text x="653" y="141">THICKNESS :</text>
<text x="653" y="312">TITLE:</text>
<text x="649" y="367">CLIENT'S APPROVAL :</text>
<text x="654" y="409">CLIENT -</text>
<text x="688" y="409">LUPIN</text>
<text x="179" y="414">Main Slats</text>
<text x="151" y="422">Double Wall Rolling Shutter</text>
<text x="653" y="423">PROJECT - LUPIN</text>
<text x="653" y="437">SITE LOCATION -NAGPUR.</text>
<text x="653" y="450">DWG. NO. : NIHVA/17-18/0030/R02</text>
<text x="711" y="462">WT:</text>
<text x="653" y="462">SCALE: NTS</text>
<text x="758" y="462">SHEET:1 OF 1</text>
<text x="653" y="479">DRAWN BY: SURAJ</text>
<text x="742" y="479">DATE: 27-05-2017</text>
<text x="654" y="498">CHECK BY: SAGAR</text>
<text x="743" y="498">DATE: 27-05-2017</text>
<text x="654" y="515">APPROVED BY : S.S</text>
<text x="743" y="516">DATE: 27-05-2017</text>
<text x="651" y="531">If any queries contact : projects@nihva.com</text>
<text x="652" y="547">NOTE: ALL DIMENSIONS ARE IN mm</text>
</g>
<g font-size="6.4">
<text x="659" y="95">2950mm</text>
<text x="720" y="95">4500mm</text>
<text x="783" y="95">1 NOS</text>
<text x="651" y="159">NOTE-</text>
<text x="651" y="166">01.REQUIERD STRUCTURE FOR ROLLING SHUTTER</text>
<text x="663" y="174">WILL BE IN CLIENT'S SCOPE.</text>
<text x="651" y="182">02.NEED STRUCTURAL/RCC SUPPORT BRACKET</text>
<text x="663" y="190">AND GUIDE MOUNTING.</text>
<text x="651" y="198">03.SINGLE PHASE SUPPLY IS REQUIRED.</text>
<text x="651" y="206">04.NEED TO CONSTRUCT 70mm WALL IN</text>
<text x="663" y="214">NORTH SIDE.</text>
<text x="651" y="222">05.LHS MOTOR</text>
<text x="353" y="528">CLEAR WIDTH(CW)</text>
<text x="422" y="527">CLEAR HEIGHT(CH)</text>
<text x="494" y="528">QUANTITY</text>
<text x="560" y="528">LOCATION</text>
<text x="9" y="532">NOTE: COLOUR OF THE SHUTTER WILL BE OFF WHITE</text>
<text x="9" y="541">REVISION 1- SHUTTER WILL BE INSTALLED FROM INSIDE</text>
<text x="368" y="544">2950mm</text>
<text x="429" y="544">4500mm</text>
<text x="495" y="544">1 NOS</text>
<text x="541" y="542">START FROM NORTH SIDE</text>
<text x="8" y="549">REVISION 2- SHUTTER AND STRUCHURE CHANGES IN HEIGHT AND WIDTH</text>
<text x="541" y="550">ROLLING SHUTTER 01</text>
</g>
<g font-size="5.6">
<text x="533" y="64">750mm FREE SPACE</text>
<text x="547" y="71">REQUIRED</text>
<text x="194" y="75">350mm FREE SPACE REQUIRED</text>
<text x="205" y="82">FOR MOTOR MOUNTING</text>
<text x="25" y="485">HEAVY RUBBER GAS KIT</text>
</g>
<g font-size="5.4">
<text x="739" y="291">Email:- info@nihva.com</text>
<text x="740" y="299">Website:- www.nihva.com</text>
</g>
<g font-size="5.3">
<text x="49" y="453">M.S. BOTTOM</text>
<text x="48" y="460">RAIL PROFILE</text>
<text x="59" y="466">2.5MM</text>
</g>
<text font-size="3" x="125" y="464" transform="rotate(-90 125 464)">100 MM</text>
</svg>
